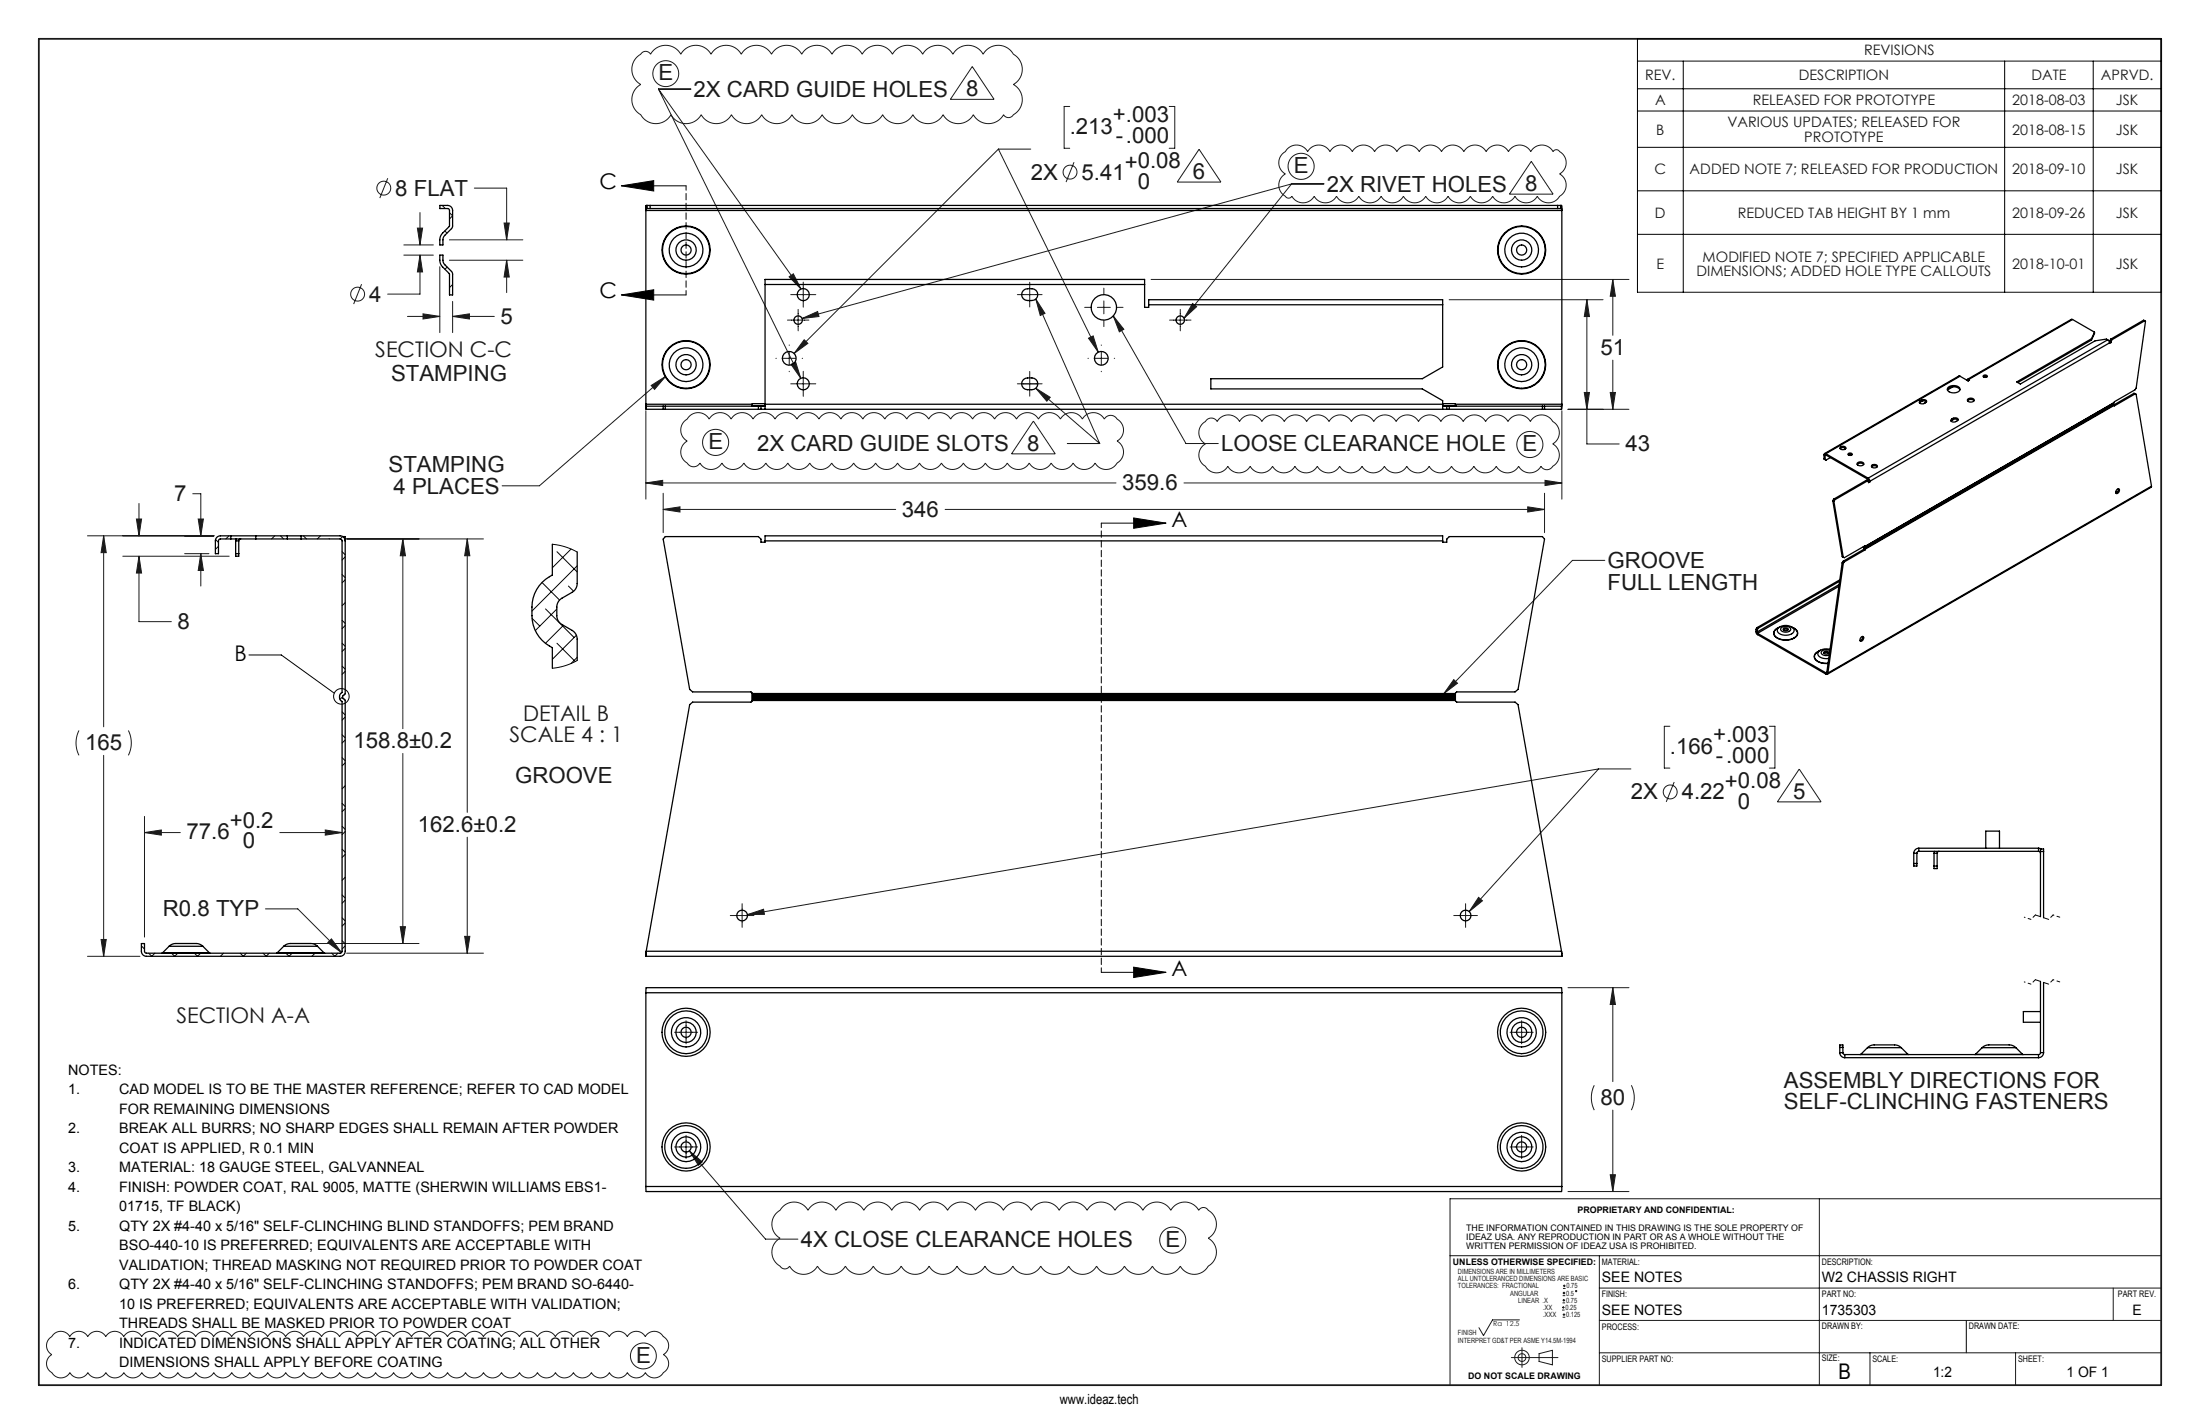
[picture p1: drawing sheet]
<svg xmlns="http://www.w3.org/2000/svg" width="432mm" height="279mm" viewBox="0 0 432 279" stroke-linecap="round" stroke-linejoin="round" font-family="sans-serif">
<g fill="none" stroke="#191924" stroke-width=".2">
<path d="M124.9 11.3l.9-.7a1.1 1.1 0 0 1 1.9 0 3.4 3.4 0 0 1 5.9 0 3.4 3.4 0 0 1 6 0 3.4 3.4 0 0 1 5.9 0 3.4 3.4 0 0 1 5.9 0 3.4 3.4 0 0 1 6 0 3.4 3.4 0 0 1 5.9 0 3.4 3.4 0 0 1 5.9 0 3.4 3.4 0 0 1 6 0 3.4 3.4 0 0 1 5.9 0 3.4 3.4 0 0 1 5.9 0 3.4 3.4 0 0 1 6 0 3.4 3.4 0 0 1 5.9 0 3.4 3.4 0 0 1 0 6 3.5 3.5 0 0 1-.1 6 1.1 1.1 0 0 1-1.8-.1 3.4 3.4 0 0 1-6 0 3.4 3.4 0 0 1-5.9 0 3.4 3.4 0 0 1-5.9 0 3.4 3.4 0 0 1-6 0 3.4 3.4 0 0 1-5.9 0 3.4 3.4 0 0 1-5.9 0 3.4 3.4 0 0 1-6 0 3.4 3.4 0 0 1-5.9 0 3.4 3.4 0 0 1-5.9 0 3.4 3.4 0 0 1-6 0 3.4 3.4 0 0 1-5.9 0 3.4 3.4 0 0 1-5.9 0 3.4 3.4 0 0 1 0-5.9 3.4 3.4 0 0 1-.9-5.3zM129.2 17.5h6.4M129.2 17.5l28 39.2M129.2 17.5l28 56.7M190.8 13.1l4.3 6.4h-8.6zM76.1 35l-1.6 3.9M93.1 36.9h6.3v10.2M196 29.3l-40.1 40.1M196 29.3h6.3M196 29.3l19.6 39.8M210 20.9h-1.1v8.2h1.1M210.8 31.8l-1.6 3.9"/>
<path d="M229.5 20.9h1.1v8.2h-1.1M235.3 29.3l4.3 6.4h-8.5zM252.7 29.2a2.5 2.5 0 0 1 4 .5 2.5 2.5 0 0 1 4.3 0 2.5 2.5 0 0 1 4.4 0 2.5 2.5 0 0 1 4.4 0 2.5 2.5 0 0 1 4.4 0 2.5 2.5 0 0 1 4.4 0 2.5 2.5 0 0 1 4.3 0 2.5 2.5 0 0 1 4.4 0 2.5 2.5 0 0 1 4.4 0 2.5 2.5 0 0 1 4.4 0 2.5 2.5 0 0 1 4.3 0 2.5 2.5 0 0 1 4.4 0 .73 .73 0 0 1 1.3 0 2.5 2.5 0 0 1 0 4.4 2.5 2.5 0 0 1 0 4.4 2.5 2.5 0 0 1-4.4 0 2.5 2.5 0 0 1-4.3 0 2.5 2.5 0 0 1-4.4 0 2.5 2.5 0 0 1-4.4 0 2.5 2.5 0 0 1-4.4 0 2.5 2.5 0 0 1-4.4 0 2.5 2.5 0 0 1-4.3 0 2.5 2.5 0 0 1-4.4 0 2.5 2.5 0 0 1-4.4 0 2.5 2.5 0 0 1-4.4 0 2.5 2.5 0 0 1-4.4 0 2.5 2.5 0 0 1-4.3 0 .73 .73 0 0 1-1.3 0 2.5 2.5 0 0 1 0-4.4 2.5 2.5 0 0 1 0-4.4zM253.5 36.1h6.3M253.5 36.1l-21.1 26.3M253.5 36.1l-96.1 26.4M300.5 31.7l4.3 6.4h-8.5zM71 55.8l-1.6 3.9M79.3 48.1h5.8M79.3 50.1h5.8M81.9 44.8h1l-.5 3.3zM82.4 50.1l.5 3.3h-1z"/>
<path d="M82.4 50.1v7.6h-6.3M82.4 41.7v6.4M86.3 52.3v13M88.2 47.1h14.4M88.2 51.1h14.4M88.8 59.1v6.2M98.9 43.8h1.1l-.6 3.3zM99.4 51.1l.6 3.3h-1.1zM99.4 51.1v6.3M154.9 54.3l.8-.6 1.5 3zM155.2 57.8h4.9M157.7 55.4v4.9"/>
<path d="M199.7 57.8h4.8M202.1 55.4v4.8M203.3 58.7l1.8 2.8-.9 .4zM203.3 58.7l12.5 28.3M216.7 56.5v1.3M216.7 59v2.6M225.9 54.8h93.8M234.1 59.5l.8 .7-2.5 2.2zM284.4 58.8h30.2M311.5 58.8l.5 3.3h-1zM311.5 58.8v28.3h6.3M316.5 54.8l.6 3.3h-1.1z"/>
<path d="M316.5 54.8v11M80 62.1h6.3M83 61.6l3.3 .5-3.3 .5zM88.8 62.1l3.3-.5v1zM88.8 62.1h8.2M127.8 75.6l2.8-1.7-2.1 2.5zM130.6 73.9l-24.7 21.4h-7.3M152.3 70.3h.1M153.6 70.3h2.6M154.6 62.8h4.2M154.9 67.7v.1M154.9 69v2.6"/>
<path d="M154.9 72.8v.1M155.2 75.3h4.9M155.3 71.5l.9-.5 1 3.2zM156.7 60.7v4.2M157.4 62.5l3.1-1.4 .2 1zM157.4 70.3h.1M157.7 72.9v4.9M157.8 66.7l.8 .7-2.7 2zM199.7 75.3h4.8M202.1 72.9v4.8M203.3 76.2l2.8 1.8-.6 .7zM203.3 76.2l12.5 10.8"/>
<path d="M212.9 60.3h1.2M213.5 70.3h.1M213.6 66.4l1-.5 1 3.2zM214.9 70.3h2.5M215.4 60.3h2.5M216.2 67.7v.1M216.2 69v2.6M216.2 72.8v.1M216.7 62.8v1.3M218.5 62l2.1 2.6-.9 .5zM218.5 62l14.3 25h6.3M218.7 70.3h.1"/>
<path d="M219.2 60.3h1.2M229.6 62.8h4.2M231.7 60.7v4.2M311 77h1l-.5 3.3zM316 77h1.1l-.6 3.3zM316.5 70.7v9.6M27.3 98.8v6.3M37.8 96.9h1.6v8.2M126.8 94.8l3.3-.5v1zM126.8 80.6v17.3M126.8 94.8h92.2M130.2 100l3.3-.6v1.1z"/>
<path d="M130.2 96.8v7.7M130.2 100h45.6M134.3 82.6l.7-.6a2.46 2.46 0 0 1 4.2 .2 2.46 2.46 0 0 1 4.3 0 2.46 2.46 0 0 1 4.3 0 2.46 2.46 0 0 1 4.3 0 2.46 2.46 0 0 1 4.3 0 2.46 2.46 0 0 1 4.3 0 2.46 2.46 0 0 1 4.3 0 2.46 2.46 0 0 1 4.4 0 2.46 2.46 0 0 1 4.3 0 2.46 2.46 0 0 1 4.3 0 2.46 2.46 0 0 1 4.3 0 2.46 2.46 0 0 1 4.3 0 2.46 2.46 0 0 1 4.3 0 2.46 2.46 0 0 1 4.3 0 2.46 2.46 0 0 1 4.3 0 2.46 2.46 0 0 1 4.3 0 2.46 2.46 0 0 1 4.3 0 2.46 2.46 0 0 1 4.3 0 2.46 2.46 0 0 1 4.3 0 1.43 1.43 0 0 1 2.5 0 2.46 2.46 0 0 1 0 4.3 2.46 2.46 0 0 1 0 4.3 2.46 2.46 0 0 1-4.3 0 2.46 2.46 0 0 1-4.3 0 2.46 2.46 0 0 1-4.3 0 2.46 2.46 0 0 1-4.3 0 2.46 2.46 0 0 1-4.3 0 2.46 2.46 0 0 1-4.3 0 2.46 2.46 0 0 1-4.3 0 2.46 2.46 0 0 1-4.3 0 2.46 2.46 0 0 1-4.3 0 2.46 2.46 0 0 1-4.3 0 2.46 2.46 0 0 1-4.3 0 2.46 2.46 0 0 1-4.4 0 2.46 2.46 0 0 1-4.3 0 2.46 2.46 0 0 1-4.3 0 2.46 2.46 0 0 1-4.3 0 2.46 2.46 0 0 1-4.3 0 2.46 2.46 0 0 1-4.3 0 2.46 2.46 0 0 1-4.3 0 2.46 2.46 0 0 1-4.3 0 1.43 1.43 0 0 1-2.5 0 2.46 2.46 0 0 1 0-4.3 2.46 2.46 0 0 1-.6-3.9zM185.5 100h117.6M202.8 82.6l4.3 6.5h-8.6zM209.5 87h6.3M232.4 94.8h74.1M236 83.1l.7-.5a1.32 1.32 0 0 1 2.2 .1 2.51 2.51 0 0 1 4.4 0 2.51 2.51 0 0 1 4.4 0 2.51 2.51 0 0 1 4.4 0 2.51 2.51 0 0 1 4.4 0 2.51 2.51 0 0 1 4.4 0 2.51 2.51 0 0 1 4.3 0 2.51 2.51 0 0 1 4.4 0 2.51 2.51 0 0 1 4.4 0 2.51 2.51 0 0 1 4.4 0 2.51 2.51 0 0 1 4.4 0 2.51 2.51 0 0 1 4.4 0 2.51 2.51 0 0 1 4.4 0 2.51 2.51 0 0 1 4.4 0 2.51 2.51 0 0 1 4.4 0 2.51 2.51 0 0 1 4.4 0 2.51 2.51 0 0 1 0 4.4 2.59 2.59 0 0 1-.1 4.5 1.32 1.32 0 0 1-2.2-.1 2.51 2.51 0 0 1-4.4 0 2.51 2.51 0 0 1-4.4 0 2.51 2.51 0 0 1-4.4 0 2.51 2.51 0 0 1-4.4 0 2.51 2.51 0 0 1-4.4 0 2.51 2.51 0 0 1-4.4 0 2.51 2.51 0 0 1-4.4 0 2.51 2.51 0 0 1-4.4 0 2.51 2.51 0 0 1-4.4 0 2.51 2.51 0 0 1-4.4 0 2.51 2.51 0 0 1-4.3 0 2.51 2.51 0 0 1-4.4 0 2.51 2.51 0 0 1-4.4 0 2.51 2.51 0 0 1-4.4 0 2.51 2.51 0 0 1-4.4 0 2.51 2.51 0 0 1 0-4.4 2.51 2.51 0 0 1-.6-4zM299.8 99.4l3.3 .6-3.3 .5zM303.1 96.8v7.7M303.2 94.3l3.3 .5-3.3 .5zM306.5 80.6v17.3"/>
<path d="M307.8 80.3h11.9M17.2 105.1h24.8M20.3 105.1l.6 3.3h-1.1zM20.3 105.1v37.5M24.1 109.1h20.9M26.8 101.8h1l-.5 3.3zM27.3 109.1l.5 3.3h-1zM27.3 109.1v12.9h6.3M36.2 108.6h4.8M38.9 101.8h1l-.5 3.3zM39.4 108.6l.5 3.3h-1zM39.4 108.6v6.4"/>
<path d="M68 105.7h26.9M79.1 105.7l.5 3.3h-1zM79.1 105.7v37.3M91.7 105.7l.5 3.3h-1zM91.7 105.7v53.7M315 110h-6.4l-25.2 26.1M285.3 133.3l.8 .8-2.7 2zM15.5 143.3a5.4 5.4 0 0 0 0 4.9M20.3 148.2v39.4M25.2 143.3a5.4 5.4 0 0 1 0 4.9M79.1 147.8v37.3M313.8 150.9l-25.4 28"/>
<path d="M313.8 150.9h6.3M313.8 150.9l-167.1 28.6M327.8 142.5h-1.1v8.2h1.1M328.6 153.4l-1.6 3.9M347.3 142.5h1.1v8.2h-1.1M353.1 150.9l4.3 6.4h-8.5zM28.4 163.4l3.3-.6v1.1zM28.4 160.2v23.7M28.4 163.4h7M52.1 178.3h6.3l8.6 8.6M54.9 163.4h12.2M63.8 162.8l3.3 .6-3.3 .5z"/>
<path d="M91.7 164.3v22.7M143.3 179.6h4.7M145.7 177.3v4.7M146.7 179.5l3.2-1.1 .1 1zM285.3 179.6h4.7M287.7 177.3v4.7M290.2 176.1l.8 .6-2.6 2.2zM17.2 187.6h10.3M19.8 184.3h1.1l-.6 3.3zM61.3 185.1h20.9M64.3 184.9l.8-.7 1.9 2.7zM68 187h26.9"/>
<path d="M78.6 181.8h1l-.5 3.3zM91.2 183.7h1l-.5 3.3zM307.8 193.8h11.9M316.5 193.8l.6 3.3h-1.1zM316.5 193.8v18.4M132.4 202.5h4.5M134.7 200.3v4.5M296.4 202.5h4.5M298.7 200.3v4.5M312.9 212.9a5.4 5.4 0 0 0 0 4.9M316.5 217.8v16M320.2 212.9a5.4 5.4 0 0 1 0 4.9"/>
<path d="M132.4 225h4.5M134.7 222.8v4.5M135.3 225.8l2.5 2.2-.7 .6zM135.3 225.8l15 17.3h6.3M152.5 237.9l.7-.7a3.1 3.1 0 0 1 5.4 .3 3.1 3.1 0 0 1 5.5 0 3.1 3.1 0 0 1 5.4 0 3.1 3.1 0 0 1 5.5 0 3.1 3.1 0 0 1 5.5 0 3.1 3.1 0 0 1 5.5 0 3.1 3.1 0 0 1 5.5 0 3.1 3.1 0 0 1 5.4 0 3.1 3.1 0 0 1 5.5 0 3.1 3.1 0 0 1 5.5 0 3.1 3.1 0 0 1 5.5 0 3.1 3.1 0 0 1 5.4 0 3.1 3.1 0 0 1 5.5 0 3.1 3.1 0 0 1 5.5 0 3.1 3.1 0 0 1 5.5 0 1.06 1.06 0 0 1 1.8 0 3.1 3.1 0 0 1 0 5.4 3.1 3.1 0 0 1 0 5.5 3.1 3.1 0 0 1-5.4 0 3.1 3.1 0 0 1-5.5 0 3.1 3.1 0 0 1-5.5 0 3.1 3.1 0 0 1-5.5 0 3.1 3.1 0 0 1-5.5 0 3.1 3.1 0 0 1-5.4 0 3.1 3.1 0 0 1-5.5 0 3.1 3.1 0 0 1-5.5 0 3.1 3.1 0 0 1-5.5 0 3.1 3.1 0 0 1-5.4 0 3.1 3.1 0 0 1-5.5 0 3.1 3.1 0 0 1-5.5 0 3.1 3.1 0 0 1-5.5 0 3.1 3.1 0 0 1-5.5 0 3.1 3.1 0 0 1-5.4 0 1.06 1.06 0 0 1-1.9 0 3.1 3.1 0 0 1 0-5.5 3.1 3.1 0 0 1-.6-5zM296.4 225h4.5M298.7 222.8v4.5M307.8 233.8h11.9M316 230.5h1.1l-.6 3.3zM357.1 235.2v36.6M424.1 235.2h-139.5v36.6M284.6 246.4h139.6"/>
<path d="M298.2 259h-5.3l-1.7 3.1-.9-1.6M306.6 257h.5M306.6 256.5h.5M306.7 255.6h.5M306.7 255.1h.5M306.7 258.5h.5M306.7 257.9h.5M306.7 254.2h.5M306.7 253.7h.5M306.8 252.8h.5M306.8 252.3h.5M306.8 256.3v.5"/>
<path d="M306.9 254.9v.5M307 257.7v.5M307 253.5v.5M307 252v.6M313.9 252.7h110.3M313.9 246.4v25.4M313.9 259.1h110.2M414.8 252.7v6.4M9.7 262.6l.3-.2a2.12 2.12 0 0 1 3.7-.1 2.02 2.02 0 0 1 3.5 0 2.02 2.02 0 0 1 3.6 0 2.02 2.02 0 0 1 3.5 0 2.02 2.02 0 0 1 3.5 0 2.02 2.02 0 0 1 3.5 0 2.02 2.02 0 0 1 3.6 0 2.02 2.02 0 0 1 3.5 0 2.02 2.02 0 0 1 3.5 0 2.02 2.02 0 0 1 3.6 0 2.02 2.02 0 0 1 3.5 0 2.02 2.02 0 0 1 3.5 0 2.02 2.02 0 0 1 3.6 0 2.02 2.02 0 0 1 3.5 0 2.02 2.02 0 0 1 3.5 0 2.02 2.02 0 0 1 3.5 0 2.02 2.02 0 0 1 3.6 0 2.02 2.02 0 0 1 3.5 0 2.02 2.02 0 0 1 3.5 0 2.02 2.02 0 0 1 3.6 0 2.02 2.02 0 0 1 3.5 0 2.02 2.02 0 0 1 3.5 0 2.02 2.02 0 0 1 3.6 0 2.02 2.02 0 0 1 3.5 0 2.02 2.02 0 0 1 3.5 0 2.02 2.02 0 0 1 3.5 0 2.02 2.02 0 0 1 3.6 0 2.02 2.02 0 0 1 3.5 0 2.02 2.02 0 0 1 3.5 0 2.02 2.02 0 0 1 3.6 0 2.02 2.02 0 0 1 3.5 0 2.02 2.02 0 0 1 3.5 0 2.02 2.02 0 0 1 3.6 0 2.13 2.13 0 0 1 3.7 .1 2.02 2.02 0 0 1-.2 3.4 2.12 2.12 0 0 1-.1 3.7 2.02 2.02 0 0 1-3.4-.2 2.02 2.02 0 0 1-3.6 0 2.02 2.02 0 0 1-3.5 0 2.02 2.02 0 0 1-3.5 0 2.02 2.02 0 0 1-3.6 0 2.02 2.02 0 0 1-3.5 0 2.02 2.02 0 0 1-3.5 0 2.02 2.02 0 0 1-3.5 0 2.02 2.02 0 0 1-3.6 0 2.02 2.02 0 0 1-3.5 0 2.02 2.02 0 0 1-3.5 0 2.02 2.02 0 0 1-3.6 0 2.02 2.02 0 0 1-3.5 0 2.02 2.02 0 0 1-3.5 0 2.02 2.02 0 0 1-3.5 0 2.02 2.02 0 0 1-3.6 0 2.02 2.02 0 0 1-3.5 0 2.02 2.02 0 0 1-3.5 0 2.02 2.02 0 0 1-3.6 0 2.02 2.02 0 0 1-3.5 0 2.02 2.02 0 0 1-3.5 0 2.02 2.02 0 0 1-3.6 0 2.02 2.02 0 0 1-3.5 0 2.02 2.02 0 0 1-3.5 0 2.02 2.02 0 0 1-3.5 0 2.02 2.02 0 0 1-3.6 0 2.02 2.02 0 0 1-3.5 0 2.02 2.02 0 0 1-3.5 0 2.02 2.02 0 0 1-3.6 0 2.02 2.02 0 0 1-3.5 0 2.02 2.02 0 0 1-3.5 0 2.02 2.02 0 0 1-3.6 0 2.02 2.02 0 0 1-3.5 0 2.02 2.02 0 0 1-3.5 0 2.01 2.01 0 0 1 0-3.5 2.02 2.02 0 0 1-.5-3.2zM130.2 262.3h.1M296.6 266.4h9.2M298.7 264.4v3.9"/>
<path d="M302.1 265.6l2.6-.7v2.9l-2.6-.7zM313.9 265.4h110.3M367 265.4v6.4M395.6 265.4v6.4"/>
<circle cx="130.7" cy="14.4" r="2.54"/>
<circle cx="75.3" cy="36.9" r="1.36"/>
<circle cx="210" cy="33.8" r="1.36"/>
<circle cx="255.4" cy="32.6" r="2.56"/>
<circle cx="70.2" cy="57.7" r="1.36"/>
<circle cx="140.5" cy="86.8" r="2.56"/>
<circle cx="300.3" cy="87.2" r="2.56"/>
<circle cx="327.8" cy="155.4" r="1.36"/>
<circle cx="230.2" cy="243.3" r="2.56"/>
<circle cx="309.4" cy="253.3" r=".13"/>
<circle cx="126.3" cy="266" r="2.54"/>
<circle cx="298.7" cy="266.4" r="1.43"/>
<circle cx="298.7" cy="266.4" r=".76"/>
</g>
<g fill="none" stroke="#000" stroke-width=".2">
<path d="M321.4 7.6h102.8v49.7h-102.8zM321.4 12h102.8M321.4 17.4h102.8M330.4 12v45.3M393.5 12v45.3M410.8 12v45.3M122 36.5h12.7M122 36.5l6.3-1.1v2.1zM321.4 21.8h102.8M321.4 28.9h102.8M321.4 37.4h102.8M122 57.9h12.7"/>
<path d="M122 57.9l6.3-1v2zM321.4 46h102.8M216.2 102.6h12.7M222.5 101.6l6.4 1-6.4 1.1zM48.9 128.5h6.3l10.4 7.5M216.2 190.8h12.7M222.5 189.8l6.4 1-6.4 1zM385.9 259.1v6.3"/>
<circle cx="67" cy="136.6" r="1.53"/>
</g>
<path d="M7.6 7.6h416.6v264.2h-416.6z" fill="none" stroke="#191924" stroke-width=".35"/>
<path d="M134.7 36.5v21.4M216.2 102.6v88.2" fill="none" stroke="#000" stroke-width=".2" stroke-dasharray="1.3 .6" stroke-dashoffset=".4"/>
<path d="M404.3 180l-1.3-.5M398.6 193.1l-1.3-.4M398.6 180.4l-1.3-.4M404.3 192.7l-1.3-.5" fill="none" stroke="#000" stroke-width=".2" stroke-dasharray="1.3 .6" stroke-dashoffset=".7"/>
<path d="M399.5 179.5l-.9 .9M403 179.5l-.9 .9M399.5 192.2l-.9 .9M403 192.2l-.9 .9" fill="none" stroke="#000" stroke-width=".2" stroke-dasharray="1.3 .6" stroke-dashoffset=".6"/>
<path d="M402.1 193.1l-2.6-.9M402.1 180.4l-2.6-.9" fill="none" stroke="#000" stroke-width=".2" stroke-dasharray="1.3 .6" stroke-dashoffset=".2"/>
<path d="M200.5 75.3h3.2" fill="none" stroke="#191924" stroke-width=".2" stroke-dasharray="15.2 1.3 1.3 1.3"/>
<path d="M222.5 101.6l6.4 1-6.4 1.1zM222.5 189.8l6.4 1-6.4 1zM122 36.5l6.3-1.1v2.1zM122 57.9l6.3-1v2z" fill="#000"/>
<g fill="#191924">
<path d="M285.3 133.3l.8 .8-2.7 2zM127.8 75.6l2.8-1.7-2.1 2.5zM203.3 76.2l2.8 1.8-.6 .7zM203.3 58.7l1.8 2.8-.9 .4zM234.1 59.5l.8 .7-2.5 2.2zM157.4 62.5l3.1-1.4 .2 1zM154.9 54.3l.8-.6 1.5 3zM155.3 71.5l.9-.5 1 3.2zM218.5 62l2.1 2.6-.9 .5zM135.3 225.8l2.5 2.2-.7 .6z"/>
<path d="M130.2 100l3.3-.6v1.1zM299.8 99.4l3.3 .6-3.3 .5zM290.2 176.1l-1.8 2.8 2.6-2.2zM146.7 179.5l3.3-.1-.1-1zM311 77h1l-.5 3.3zM311.5 58.8l.5 3.3h-1zM316.5 54.8l.6 3.3h-1.1zM316 77h1.1l-.6 3.3zM126.8 94.8l3.3-.5v1zM303.2 94.3l3.3 .5-3.3 .5zM157.8 66.7l-1.9 2.7 2.7-2zM213.6 66.4l2 2.7-1-3.2zM64.3 184.9l2.7 2-1.9-2.7zM63.8 162.8l3.3 .6-3.3 .5zM28.4 163.4l3.3-.6v1.1zM78.6 181.8h1l-.5 3.3zM79.1 105.7l.5 3.3h-1zM20.3 105.1l.6 3.3h-1.1zM19.8 184.3h1.1l-.6 3.3zM38.9 101.8h1l-.5 3.3zM39.4 108.6l.5 3.3h-1zM91.7 105.7l.5 3.3h-1zM91.2 183.7h1l-.5 3.3zM27.3 109.1l.5 3.3h-1zM26.8 101.8h1l-.5 3.3zM81.9 44.8h1l-.5 3.3zM82.4 50.1l.5 3.3h-1zM83 61.6l3.3 .5-3.3 .5zM88.8 62.1l3.3-.5v1zM98.9 43.8h1.1l-.6 3.3zM99.4 51.1l.6 3.3h-1.1zM316.5 193.8l.6 3.3h-1.1zM316 230.5h1.1l-.6 3.3z"/>
</g>
<g fill="none" stroke="#000" stroke-width=".25">
<path d="M86.3 50.1h.6l.2 1.5 1.7 2v4.3h-.6v-4.2l-1.7-1.8-.2-.7zM86.3 40.3h1.5a.99 .99 0 0 1 1 1v3.3l-1.7 1.9-.2 1.6h-.6v-1.2l.2-.7 1.7-1.9v-3.1l-.3-.3h-1.6zM126.8 41.3v38M126.8 41.3h179.7M126.8 40.3v1M126.8 40.9v.4M126.8 40.3v.6M126.8 40.9h179.7M126.8 40.3h179.7M127 40.3v.6M127.6 40.3v.6M150.2 55.8v-1h74.5v1"/>
<path d="M150.2 55.8v23.5M150.2 55.8h74.5M200.9 57a1.96 1.96 0 0 1 2.7 .4 1.16 1.16 0 0 1-1.1 1.6 1.56 1.56 0 0 1-1.9-.7v-.9zM224.7 55.8v4.5h.8v-.5M225.5 59.8v-1h57.7v1M225.5 59.8h57.7M283.2 59.8v12.2l-4 2.3h-41.5v2h41.5l4 2.3v.7M305.7 40.3v.6M306.3 40.3v.6M306.5 40.9v.4M306.5 40.3v1M306.5 40.3v.6"/>
<path d="M306.5 41.3v38M126.8 79.3v1M126.8 79.3v.4M126.8 79.3h20.9M126.8 79.7h23.4M126.8 79.7v.6M130.2 79.7v.6M130.6 79.7v.6M147.6 79.6h2.6M147.6 79.6l-.1 .1M148.9 79.7v.6M149.4 79.7v.6"/>
<path d="M150.2 79.3v1M150.2 79.2h-2.5l-.1 .4M150.2 79.3h133M200.9 74.5a1.96 1.96 0 0 1 2.7 .4 1.16 1.16 0 0 1-1.1 1.6 1.56 1.56 0 0 1-1.9-.7v-.9zM283.2 79.3v1M283.2 79.2h2.5l.1 .4M283.2 79.7h23.3M283.2 79.6h2.6M284 79.7v.6M284.5 79.7v.6M285.7 79.3h20.8M285.8 79.6v.1"/>
<path d="M302.7 79.7v.6M303.1 79.7v.6M306.5 79.7v.6M306.5 79.3v1M306.5 79.3v.4M376.9 78.7l-.2 .2 .2 .2h.8M376.9 78.9l-.2 .1M376.9 78.7v.2M377.2 78.5h.8l.2 .2-.2 .3M377.2 78.8l.6-.1 .3 .2M377.2 78.5l-.3 .2M377.2 78.5v.3"/>
<path d="M377.2 78.8l-.3 .1M378.1 78.9l-.5 .3M382.4 76a1.62 1.62 0 0 1 2.3 .3 1.36 1.36 0 0 1-2.1 .6 .53 .53 0 0 1-.2-.9zM383.3 75.9l-1.1 .6a1.56 1.56 0 0 1 2.5 0M384.7 73.8h-.3l-26.3 15.2M384.7 73.8l-26.3 15.2M384.7 73.8l1.6 .9M386.2 78.6l.5-.2h.5l.3 .2M386.3 78.3l.7-.2 .5 .3a.67 .67 0 0 1-.7 .5 .67 .67 0 0 1-.6-.5zM386.4 74.5l-.2-.1-.2 .2M386.4 74.5l-.1 .2M386.4 74.5l.2 .1-.3 .1"/>
<path d="M389.3 73.7a.43 .43 0 0 1 .4-.1 .43 .43 0 0 1 .3 .3 .43 .43 0 0 1-.4 .2 .43 .43 0 0 1-.3-.4zM389.3 73.9l.3-.1 .4 .1M389.9 73.9l-.2 .2M406.8 62.7h-.3l-20.4 11.7M406.8 62.7l-20.4 11.8M406.8 62.7l4.3 2.5M410.5 66.5l-14.7 8.4 .7 .4 14.7-8.4 2.2-.4 .3 .2M410.5 66.5v.2M410.5 66.7l-14.5 8.4M411.1 65.2l-.6 1.3M411.1 65.2l-.6 1.5M413.7 66.7l.3 .6"/>
<path d="M413.7 66.7l-47 27.1M414 67.3l-47 27.1M414.1 66.9l.2 .1M414.1 67.1l.2 .1M414.1 67.1h-.1M414.1 66.9v.2M414.3 66.5l.2 .2M414.3 66.5l-.2 .4M414.3 67.2l-.3 .2v-.1M414.3 67v.2M414.5 66.7l-.2 .3M414.7 79.2l.1 .1"/>
<path d="M414.7 79.2l-48.7 28.2M414.7 79.1v.1M414.8 79.3l-48.8 28.2M414.8 79.3l.1 .1M414.9 79.4v.2M414.9 79.4l-48.8 28.2M414.9 79l-48.8 28.2M414.9 79.6l-48.8 28.1M418.8 77.2l.3 .1-4.1 2.3h-.1M418.8 77.2l.5 .2M418.8 77.2l-3.9 2.3M419.1 77.3l.2 .1"/>
<path d="M419.3 77.4l3 18M421 62.9l-6.5 3.8M421 62.9l.1 .2-1.8 13.1-.2 .3-4.1 2.3-.1 .2M421 62.9l-.3-.1-6.4 3.7M126.8 80.3h179.7M358 89.2l.2 .1M358 89.2v.8l.4 .3 .8-.5M358.2 89.3v.9M358.4 89h-.3l-.1 .2M358.4 89.3h-.2M358.4 89l8.3 4.8M358.4 89.3l8.3 4.8"/>
<path d="M358.4 89v.3M359.7 98.2l.2 .2M359.7 98.2l1.9 11 .2 .1M359.9 98l.2 .1M359.9 98l-.2 .2M359.9 98.4l1.9 10.9M360.1 98.1l-.2 .3M361.2 88a.81 .81 0 0 1 1.1 0M361.2 87.8a.61 .61 0 0 1 .6-.3 .61 .61 0 0 1 .5 .5 .61 .61 0 0 1-.7 .3 .61 .61 0 0 1-.4-.5zM362.2 88.1l-.2 .1M362.7 89a.43 .43 0 0 1 .5-.1 .43 .43 0 0 1 .3 .3 .43 .43 0 0 1-.4 .2 .43 .43 0 0 1-.4-.4zM362.8 89.2l.3-.1 .4 .1"/>
<path d="M364.5 91.1l.6-.2h.4l.3 .2M364.6 90.8l.7-.2 .5 .3a.67 .67 0 0 1-.6 .5 .67 .67 0 0 1-.7-.5zM366.6 94.3l-6.5 3.8M366.7 93.8l.3 .6M366.7 94.1l.1 .2M366.7 93.8v.3M366.7 94.4v.3l.3-.2M366.7 94.4l-.4-.2-6.4 3.8M366.8 94.3l.2 .1M366.8 94.4l.2 .1M366.8 94.4h-.1M366.8 94.3v.1"/>
<path d="M367 94.4v.1M367.3 91.6a.81 .81 0 0 1 1.2 0M367.3 91.3a.61 .61 0 0 1 .7-.2 .61 .61 0 0 1 .4 .5 .61 .61 0 0 1-.6 .2 .61 .61 0 0 1-.5-.5zM383.1 82.5l-.2 .1M383.1 82.2v.3M383.4 82.1l.6-.1 .3 .3a.87 .87 0 0 1-1.4 .2l.2-.3M383.4 82.3h.6l.3 .1M383.4 82.1l-.3 .1M383.4 82.1v.2M383.4 82.3l-.3 .2M415.3 96.5l.2 .1M415.5 96.1l.3-.2a.49 .49 0 0 1 .1 .6 .49 .49 0 0 1-.6 .2z"/>
<path d="M415.8 95.9l-.1 .5-.4 .3M422.3 95.4l-.1 .2-63.6 36.7M422.3 95.4l-63.5 36.7M45.3 105.1h-2a.99 .99 0 0 0-1 1v2.5h.6v-2.5l.1-.2 .3-.2h2M45.3 105.7h4.9M45.3 105.1h4.9M45.3 105.1v.6M46.3 106.1h.6M46.3 108.6h.6M46.3 106.1v3h.6v-3M46.3 105.7v.4M47.2 105.7l-.2 .2-.1 .2"/>
<path d="M50.2 105.1h6.2M50.2 105.7h6.2M50.2 105.1v.6M56.4 105.7h2.7M56.4 105.1h2.7M56.4 105.1v.6M59.1 105.1h7.7a.99 .99 0 0 1 1 1M59.1 105.1v.6M67.3 105.3h.5v30.8l-.5 .6v.3l.5 .4v49.2a.99 .99 0 0 1-1 1h-38.1a.99 .99 0 0 1-.9-1v-1.5h.6v1.6l.3 .3h38.1l.3-.1v-49.2a1.04 1.04 0 0 1 0-1.8v-29.8l-.3-.4h-7.7M67.7 105.8h.1M108.4 106.8v6a7 7 0 0 0-4 6.3 7.8 7.8 0 0 0 2 6.6l2 1.4v4M113.3 108.3v6.2a2 2 0 0 1-1 1.7l-2 1.2a2 2 0 0 0-1 1.7v1.7a2 2 0 0 0 1 1.7l2 1.2a2 2 0 0 1 1 1.7v4.2"/>
<path d="M150.2 106.1v-1h133v1M150.2 106.1v.3h-.8v-.6l-.5-.5h-18.3l-.4 .5 5.2 29.5 .6 .5h11.4l.3 .3M150.2 106.1h133M283.2 106.1v.3h.8v-.6l.5-.5h18.2l.4 .5-5.2 29.5-.5 .5h-11.5l-.2 .3M360.9 115l-15.9 9.3M361 114.7l-16.2 9.3M361.1 114l-16 9.2M361.1 113.8l-16.2 9.3M361.6 110.4l-3 21.5M361.6 110.4l.2 .2M361.8 110.1l.2 .1M361.8 110.1l-.2 .3"/>
<path d="M361.8 110.6l-3 21.5M362 110.2l-.2 .4M365.7 107.3l.1 .3M365.8 107.8l.2 .1M365.8 107.8l-4 2.3M365.8 107.6v.2M365.8 107.6l.3 .1M366 107.4v.1M366 107.5l.1 .1M366 107.9l-4 2.3M366.1 107.2l-.1 .2M366.1 107.6v.1"/>
<path d="M366.1 107.2h.1M366.1 107.2l-.1-.1-4 2.3-.2-.1M366.1 107.7h.1M366.1 107.7l-.1 .2M147.7 136.1v.2M147.7 137.2v.2M147.7 136.9v.2M147.7 136.4v.3M147.7 137.4l-.3 .4h-11.4l-.6 .5-8.6 48.3M147.7 136.3v.1M147.7 136.7v.2M147.7 137.1v.1"/>
<path d="M147.7 137.4h138M147.7 136.1h138M147.7 136.3h138M147.7 137.2h138M147.7 137.1h138M147.7 136.4h138M147.7 136.9h138M147.7 136.7h138M285.7 136.1v.2M285.7 137.2v.2M285.7 136.9v.2M285.7 136.4v.3"/>
<path d="M285.7 137.4l.2 .4h11.5l.5 .5 8.6 48.3M285.7 136.3v.1M285.7 136.7v.2M285.7 137.1v.1M344.6 123.9l.4 .6M344.6 123.9l.2 .1M344.7 123.4l.2 .2M344.7 123.4l-.1 .5M344.8 124l.2 .3M344.9 123.1l.2 .1M344.9 123.1l-.2 .3M344.9 123.6l-.1 .4"/>
<path d="M345 124.3l13.4 7.7M345 124.5l13.4 7.8M345 124.3v.2M345.1 123.2l-.2 .4M349.1 123.1a1.13 1.13 0 0 0-1 1.2 1.13 1.13 0 0 0 1.1 1.1 3 3 0 0 0 3.6-.9 1.19 1.19 0 0 0-.9-1.4M349.3 123l-.5 .3a1.06 1.06 0 0 0-.6 1.1 1.06 1.06 0 0 0 1 .9 2.94 2.94 0 0 0 3.6-.8 1.31 1.31 0 0 0-1.1-1.5M349.7 123.1a1.28 1.28 0 0 1 1.8 .3 1.1 1.1 0 0 1-1 .6 1.1 1.1 0 0 1-1-.6zM350 123.4a.51 .51 0 0 1 .6-.2 .51 .51 0 0 1 .3 .4 .51 .51 0 0 1-.5 .2 .51 .51 0 0 1-.4-.4zM350 123.6l.5-.2 .4 .2M351.6 123l-1-.3-1.3 .3M351.6 123a.78 .78 0 0 1 .5 .8 .78 .78 0 0 1-.7 .7 2.16 2.16 0 0 1-2.5-.6 .72 .72 0 0 1 .4-.9M357 127.7a1.13 1.13 0 0 0-.9 1.2 1.13 1.13 0 0 0 1 1.1l1.7 .2"/>
<path d="M357.3 127.6a.76 .76 0 0 0-.5 .8 .76 .76 0 0 0 .7 .7l.7 .1h.7M358 127.9a.51 .51 0 0 1 .5-.2 .51 .51 0 0 1 .4 .5 .51 .51 0 0 1-.5 .2 .51 .51 0 0 1-.4-.5zM358 128.2l.4-.2 .5 .2M358.4 132v.3M358.6 131.9l-.2 .1M358.6 131.9l.2 .2M358.8 132.1l-.2 .2h-.2M359.2 127.7a1.23 1.23 0 0 0-1.8 .3 1.15 1.15 0 0 0 1.6 .5M359.2 127.4a2.73 2.73 0 0 0-3 1.2 1.57 1.57 0 0 0 1.8 1.5h.8M365.3 125l.3-.1a.49 .49 0 0 1 .1 .6 .49 .49 0 0 1-.6 .2zM365.6 124.9l-.1 .5-.4 .3M375.6 167.4h.6"/>
<path d="M375.6 167.4v2.5h.6v-2.5M375.6 169.4h.6M376.6 167l-.3 .1-.1 .3M376.6 166.4a.99 .99 0 0 0-1 1M376.6 166.4v.6M376.6 166.4h23.5M376.6 167h23.5M379.6 167.4h.6M379.6 169.9h.6M379.6 167.4v3h.6v-3M379.7 167l-.1 .4M380.6 167l-.3 .1-.1 .3"/>
<path d="M389.8 166.4v-3.3h2.6v3.3M400.1 166.4l.5 .2M400.1 167l.3 .1 .1 .3M400.1 166.4v.6M400.5 179.9v-13.3h.6v13.5M400.5 167.1h.6M31.9 187h-.1M31.9 187h9.2M33.2 185.7l.4-.4a16.4 16.4 0 0 1 4.9-.2l.7 .2 .6 .4M33.2 185.7h6.6M33.2 185.7l-1.3 1.3M39.8 185.7l1.3 1.3"/>
<path d="M41.1 187h.1M54.4 187h-.1M54.4 187h9.2M55.7 185.7l.4-.4a16.5 16.5 0 0 1 4.9-.2l.7 .2 .6 .4M55.7 185.7h6.6M55.7 185.7l-1.3 1.3M62.3 185.7l1.3 1.3M63.6 187h.1M126.8 187.6h179.7M126.8 194.8v-1h179.7v1M126.8 194.8v38M126.8 194.8h179.7"/>
<path d="M126.8 186.6v1M126.8 186.6h179.7M306.5 186.6v1M306.5 194.8v38M400.5 198.5h-3.4v2.1h3.4M400.5 192.6v13.9M401.1 192.8v13.7M361.1 206.5a.99 .99 0 0 0 1 1M361.1 206.5h.6M361.1 206.5v-1.5h.6v1.5M361.1 205.5h.6M361.7 206.5l.1 .3 .3 .1"/>
<path d="M362.1 207.5h38M362.1 206.9v.6M362.1 206.9h38M365.2 206.9h-.1M365.2 206.9h9.3M366.5 205.6l.5-.4a16.2 16.2 0 0 1 5-.2l.7 .2 .5 .4M366.5 205.6h6.7M366.5 205.6l-1.3 1.3M373.2 205.6l1.3 1.3M374.5 206.9h.1M387.7 206.9h-.1M387.7 206.9h9.3"/>
<path d="M389 205.6l.5-.4a16.2 16.2 0 0 1 5-.2l.7 .2 .5 .4M389 205.6h6.7M389 205.6l-1.3 1.3M395.7 205.6l1.3 1.3M397 206.9h.1M400.1 206.9v.6M400.5 206.5l-.1 .3-.3 .1M400.5 206.5h.6M401.1 206.5a.99 .99 0 0 1-1 1M126.8 232.8v1h179.7v-1M126.8 232.8h179.7"/>
<circle cx="134.7" cy="49.1" r="4.6"/>
<circle cx="134.7" cy="49.1" r="1"/>
<circle cx="134.7" cy="49.1" r="3.3"/>
<circle cx="134.7" cy="49.1" r="2"/>
<circle cx="134.7" cy="49.1" r="4.7"/>
<circle cx="157.7" cy="57.8" r="1.19"/>
<circle cx="298.7" cy="49.1" r="1"/>
<circle cx="298.7" cy="49.1" r="4.7"/>
<circle cx="298.7" cy="49.1" r="4.6"/>
<circle cx="298.7" cy="49.1" r="2"/>
<circle cx="298.7" cy="49.1" r="3.3"/>
<circle cx="134.7" cy="71.6" r="1"/>
<circle cx="134.7" cy="71.6" r="4.6"/>
<circle cx="134.7" cy="71.6" r="3.3"/>
<circle cx="134.7" cy="71.6" r="2"/>
<circle cx="134.7" cy="71.6" r="4.7"/>
<circle cx="154.9" cy="70.3" r="1.35"/>
<circle cx="156.7" cy="62.8" r=".83"/>
<circle cx="157.7" cy="75.3" r="1.19"/>
<circle cx="216.2" cy="70.3" r="1.35"/>
<circle cx="216.7" cy="60.3" r="2.5"/>
<circle cx="231.7" cy="62.8" r=".83"/>
<circle cx="298.7" cy="71.6" r="4.6"/>
<circle cx="298.7" cy="71.6" r="4.7"/>
<circle cx="298.7" cy="71.6" r="2"/>
<circle cx="298.7" cy="71.6" r="3.3"/>
<circle cx="298.7" cy="71.6" r="1"/>
<circle cx="145.7" cy="179.6" r="1.05"/>
<circle cx="287.7" cy="179.6" r="1.05"/>
<circle cx="134.7" cy="202.5" r="1"/>
<circle cx="134.7" cy="202.5" r="2"/>
<circle cx="134.7" cy="202.5" r="4.2"/>
<circle cx="134.7" cy="202.5" r="2.88"/>
<circle cx="134.7" cy="202.5" r="4.7"/>
<circle cx="298.7" cy="202.5" r="1"/>
<circle cx="298.7" cy="202.5" r="4.7"/>
<circle cx="298.7" cy="202.5" r="2.88"/>
<circle cx="298.7" cy="202.5" r="4.2"/>
<circle cx="298.7" cy="202.5" r="2"/>
<circle cx="134.7" cy="225" r="1"/>
<circle cx="134.7" cy="225" r="2"/>
<circle cx="134.7" cy="225" r="4.2"/>
<circle cx="134.7" cy="225" r="2.88"/>
<circle cx="134.7" cy="225" r="4.7"/>
<circle cx="298.7" cy="225" r="4.7"/>
<circle cx="298.7" cy="225" r="1"/>
<circle cx="298.7" cy="225" r="2.88"/>
<circle cx="298.7" cy="225" r="4.2"/>
<circle cx="298.7" cy="225" r="2"/>
</g>
<g fill="none" stroke="#000" stroke-width=".2">
<path d="M86.4 40.3l-.1 .1M86.8 40.3l.6 .6M87.3 45.3l.4 .4M87.8 52.4l-.5 .4M88.2 41.7l.6 .6-.6 .7M88.8 55.8l-.6 .6M42.3 105.9l.6 .5M42.9 107.2l-.6 .6M44.9 105.1l-.6 .6M53.9 105.1l-.6 .6M55.1 105.1l.6 .6M59.5 105.1l.7 .6"/>
<path d="M62.9 105.1l-.6 .6M64.6 105.7h.1M67.1 112.7l.7 .6M67.1 108.2l.7 .7M67.3 105.3l-.5 .4M67.8 109.3l-.7 .6M67.8 113.8l-.7 .6M67.8 118.2l-.7 .7M106.4 114.3l3.4 3.4M107.1 119.5l5.6 5.6M108.4 106.8l2.5 .5 2.4 1M108.5 106.8l-.1 .1"/>
<path d="M109.3 119.5l-4.2 4.2M109.3 108.2l4 4M111.6 115l1 1M112.1 107.7l-3.7 3.7M113.3 111l-8.9 8.9M67.1 139.7l.7 .6M67.1 130.7l.7 .6M67.1 126.2l.7 .6M67.1 121.7l.7 .6M67.3 136.7l-.6 .5M67.8 122.7l-.7 .6M67.8 127.2l-.7 .6"/>
<path d="M67.8 131.7l-.7 .6M104.4 121.3l1.5 1.5M109.3 126.2l3.6 3.6M110.6 122.7l-3.5 3.5M113.1 124.6l-4.7 4.8M113.3 129.6l-2.3 1-2.6 .5M113.3 129l-1.2 1.2M67.1 157.6l.7 .6M67.1 148.7l.7 .6M67.1 144.2l.7 .6M67.8 140.7l-.7 .6M67.8 145.2l-.7 .6"/>
<path d="M67.8 149.7l-.7 .6M67.8 154.2l-.7 .6M67.8 158.7l-.7 .6M67.1 175.6l.7 .6M67.1 166.6l.7 .6M67.1 162.1l.7 .6M67.8 163.1l-.7 .7M67.8 167.6l-.7 .6M67.8 172.1l-.7 .6M67.8 176.6l-.7 .6M27.8 185.6l.6 .6M27.8 185.1v.1"/>
<path d="M29.2 187l.6 .6 .6-.6M33.7 187l.6 .6 .6-.6M38.2 187l.6 .6 .6-.6M43.9 187l-.6 .6M47.1 187l.7 .6 .6-.6M51.6 187l.6 .6 .7-.6M56.1 187l.6 .6 .6-.6M61.8 187l-.6 .6M65.1 187l.6 .6 .6-.6M67.1 184.6l.7 .6M67.1 180.1l.7 .6M67.8 181.1l-.7 .6"/>
<path d="M67.8 185.6l-.7 .6"/>
</g>
<g font-size="4.4" fill="#191924">
<text x="129.2" y="15.8">E</text>
<text x="136.1" y="19">2X CARD GUIDE HOLES</text>
<text x="189.6" y="18.9">8</text>
<text x="210" y="26.3">.213</text>
<text x="218.4" y="24">+.003</text>
<text x="219" y="28.1">-.000</text>
<text x="202.3" y="35.2">2X</text>
<text x="212.3" y="35.2">5.41</text>
<text x="220.8" y="33.3">+0.08</text>
<text x="234.1" y="35.1">6</text>
<text x="253.9" y="34">E</text>
<text x="77.6" y="38.4">8 FLAT</text>
<text x="223.3" y="37">0</text>
<text x="260.4" y="37.6">2X RIVET HOLES</text>
<text x="299.3" y="37.5">8</text>
<text x="72.4" y="59.2">4</text>
<text x="98.2" y="63.5">5</text>
<text x="314.1" y="69.7">51</text>
<text x="76.8" y="74.8">STAMPING</text>
<text x="139" y="88.1">E</text>
<text x="148.6" y="88.6">2X CARD GUIDE SLOTS</text>
<text x="201.6" y="88.5">8</text>
<text x="239.7" y="88.6">LOOSE CLEARANCE HOLE</text>
<text x="298.8" y="88.6">E</text>
<text x="319" y="88.6">43</text>
<text x="76.3" y="92.7">STAMPING</text>
<text x="34.2" y="98.3">7</text>
<text x="77.2" y="96.8">4 PLACES</text>
<text x="177" y="101.4">346</text>
<text x="220.3" y="96.2">359.6</text>
<text x="315.5" y="111.5">GROOVE</text>
<text x="315.5" y="115.7">FULL LENGTH</text>
<text x="34.8" y="123.4">8</text>
<text x="16.7" y="147.2">165</text>
<text x="69.4" y="146.9">158.8±0.2</text>
<text x="327.8" y="147.9">.166</text>
<text x="336.2" y="145.6">+.003</text>
<text x="336.8" y="149.7">-.000</text>
<text x="101.1" y="153.6">GROOVE</text>
<text x="338.6" y="154.9">+0.08</text>
<text x="320.1" y="156.8">2X</text>
<text x="330.1" y="156.8">4.22</text>
<text x="341.1" y="158.7">0</text>
<text x="351.9" y="156.7">5</text>
<text x="36.6" y="164.7">77.6</text>
<text x="45.1" y="162.4">+0.2</text>
<text x="47.6" y="166.5">0</text>
<text x="82" y="163.3">162.6±0.2</text>
<text x="32" y="179.8">R0.8 TYP</text>
<text x="350.1" y="213.4">ASSEMBLY DIRECTIONS FOR</text>
<text x="314.1" y="216.8">80</text>
<text x="350.1" y="217.6">SELF-CLINCHING FASTENERS</text>
<text x="157.2" y="244.7">4X CLOSE CLEARANCE HOLES</text>
<text x="228.8" y="244.7">E</text>
<text x="124.9" y="267.5">E</text>
</g>
<g font-size="4.2">
<text x="117.7" y="37.1">C</text>
<text x="117.7" y="58.6">C</text>
<text x="230" y="103.3">A</text>
<text x="46" y="129.7">B</text>
<text x="230" y="191.5">A</text>
<text x="360.8" y="270.7">B</text>
</g>
<g font-size="4.2" fill="#191924">
<text x="73.7" y="70.1">SECTION C-C</text>
<text x="102.7" y="141.5">DETAIL B</text>
<text x="100" y="145.7">SCALE 4 : 1</text>
<text x="34.6" y="200.7">SECTION A-A</text>
</g>
<g font-size="2.8" fill="#191924">
<text x="365.9" y="10.9">REVISIONS</text>
<text x="322.9" y="15.8">REV.</text>
<text x="353.1" y="15.8">DESCRIPTION</text>
<text x="398.7" y="15.8">DATE</text>
<text x="412.3" y="15.8">APRVD.</text>
<text x="324.8" y="20.7">A</text>
<text x="344" y="20.7">RELEASED FOR PROTOTYPE</text>
<text x="395" y="20.7">2018-08-03</text>
<text x="415.3" y="20.7">JSK</text>
<text x="325.1" y="26.4">B</text>
<text x="339" y="25">VARIOUS UPDATES; RELEASED FOR</text>
<text x="354.1" y="27.8">PROTOTYPE</text>
<text x="395" y="26.4">2018-08-15</text>
<text x="415.3" y="26.4">JSK</text>
<text x="324.7" y="34.2">C</text>
<text x="331.6" y="34.2">ADDED NOTE 7; RELEASED FOR PRODUCTION</text>
<text x="395" y="34.2">2018-09-10</text>
<text x="415.3" y="34.2">JSK</text>
<text x="324.8" y="42.8">D</text>
<text x="341.1" y="42.8">REDUCED TAB HEIGHT BY 1 mm</text>
<text x="395" y="42.8">2018-09-26</text>
<text x="415.3" y="42.8">JSK</text>
<text x="325.1" y="52.7">E</text>
<text x="334.2" y="51.3">MODIFIED NOTE 7; SPECIFIED APPLICABLE</text>
<text x="395" y="52.7">2018-10-01</text>
<text x="415.3" y="52.7">JSK</text>
<text x="333" y="54.1">DIMENSIONS; ADDED HOLE TYPE CALLOUTS</text>
</g>
<g font-size="2.8">
<text x="13.4" y="210.9">NOTES:</text>
<text x="13.4" y="214.7">1.</text>
<text x="23.4" y="214.7">CAD MODEL IS TO BE THE MASTER REFERENCE; REFER TO CAD MODEL</text>
<text x="23.4" y="218.5">FOR REMAINING DIMENSIONS</text>
<text x="13.4" y="222.4">2.</text>
<text x="23.4" y="222.4">BREAK ALL BURRS; NO SHARP EDGES SHALL REMAIN AFTER POWDER</text>
<text x="23.4" y="226.2">COAT IS APPLIED, R 0.1 MIN</text>
<text x="13.4" y="230">3.</text>
<text x="13.4" y="233.8">4.</text>
<text x="23.4" y="230">MATERIAL: 18 GAUGE STEEL, GALVANNEAL</text>
<text x="23.4" y="233.8">FINISH: POWDER COAT, RAL 9005, MATTE (SHERWIN WILLIAMS EBS1-</text>
<text x="23.4" y="237.6">01715, TF BLACK)</text>
<text x="13.4" y="241.5">5.</text>
<text x="23.4" y="241.5">QTY 2X #4-40 x 5/16&quot; SELF-CLINCHING BLIND STANDOFFS; PEM BRAND</text>
<text x="23.4" y="245.3">BSO-440-10 IS PREFERRED; EQUIVALENTS ARE ACCEPTABLE WITH</text>
<text x="23.4" y="249.1">VALIDATION; THREAD MASKING NOT REQUIRED PRIOR TO POWDER COAT</text>
<text x="314.4" y="251.4">SEE NOTES</text>
<text x="357.6" y="251.4">W2 CHASSIS RIGHT</text>
<text x="13.4" y="252.9">6.</text>
<text x="23.4" y="252.9">QTY 2X #4-40 x 5/16&quot; SELF-CLINCHING STANDOFFS; PEM BRAND SO-6440-</text>
<text x="23.4" y="256.8">10 IS PREFERRED; EQUIVALENTS ARE ACCEPTABLE WITH VALIDATION;</text>
<text x="314.4" y="258">SEE NOTES</text>
<text x="357.6" y="258">1735303</text>
<text x="23.4" y="260.6">THREADS SHALL BE MASKED PRIOR TO POWDER COAT</text>
<text x="418.5" y="258">E</text>
<text x="13.4" y="264.4">7.</text>
<text x="23.4" y="264.4">INDICATED DIMENSIONS SHALL APPLY AFTER COATING; ALL OTHER</text>
<text x="23.4" y="268.2">DIMENSIONS SHALL APPLY BEFORE COATING</text>
<text x="379.4" y="270.1">1:2</text>
<text x="405.6" y="270.1">1 OF 1</text>
</g>
<text font-size="2.7" x="208" y="275.4">www.ideaz.tech</text>
<g font-size="1.8">
<text x="309.6" y="238">PROPRIETARY AND CONFIDENTIAL:</text>
<text x="287.8" y="241.5">THE INFORMATION CONTAINED IN THIS DRAWING IS THE SOLE PROPERTY OF</text>
<text x="287.8" y="243.3">IDEAZ USA. ANY REPRODUCTION IN PART OR AS A WHOLE WITHOUT THE</text>
<text x="287.8" y="245">WRITTEN PERMISSION OF IDEAZ USA IS PROHIBITED.</text>
<text x="285.2" y="248.2">UNLESS OTHERWISE SPECIFIED:</text>
<text x="314.4" y="248.2">MATERIAL:</text>
<text x="357.6" y="248.2">DESCRIPTION:</text>
<text x="314.4" y="254.5">FINISH:</text>
<text x="357.6" y="254.5">PART NO:</text>
<text x="415.7" y="254.5">PART REV.</text>
<text x="314.4" y="260.9">PROCESS:</text>
<text x="357.6" y="260.8">DRAWN BY:</text>
<text x="386.4" y="260.8">DRAWN DATE:</text>
<text x="314.4" y="267.2">SUPPLIER PART NO:</text>
<text x="357.6" y="267">SIZE:</text>
<text x="367.5" y="267.2">SCALE:</text>
<text x="396.1" y="267.2">SHEET:</text>
<text x="288.2" y="270.5">DO NOT SCALE DRAWING</text>
</g>
<g font-size="1.4" fill="#191924">
<text x="286.2" y="250">DIMENSIONS ARE IN MILLIMETERS</text>
<text x="286.2" y="251.4">ALL UNTOLERANCED DIMENSIONS ARE BASIC</text>
<text x="286.2" y="252.8">TOLERANCES: FRACTIONAL</text>
<text x="296.4" y="254.2">ANGULAR</text>
<text x="298" y="255.6">LINEAR .X</text>
<text x="302.8" y="257">.XX</text>
<text x="307.3" y="257">0.25</text>
<text x="307.4" y="255.6">0.75</text>
<text x="307.4" y="254.2">0.5</text>
<text x="307.5" y="252.8">0.75</text>
<text x="286.2" y="263.4">INTERPRET GD&amp;T PER ASME Y14.5M-1994</text>
<text x="286.2" y="262">FINISH</text>
<text x="293.1" y="260.2">Ra 12.5</text>
<text x="302.8" y="258.4">.XXX</text>
<text x="307.4" y="258.4">0.125</text>
</g>
</svg>
